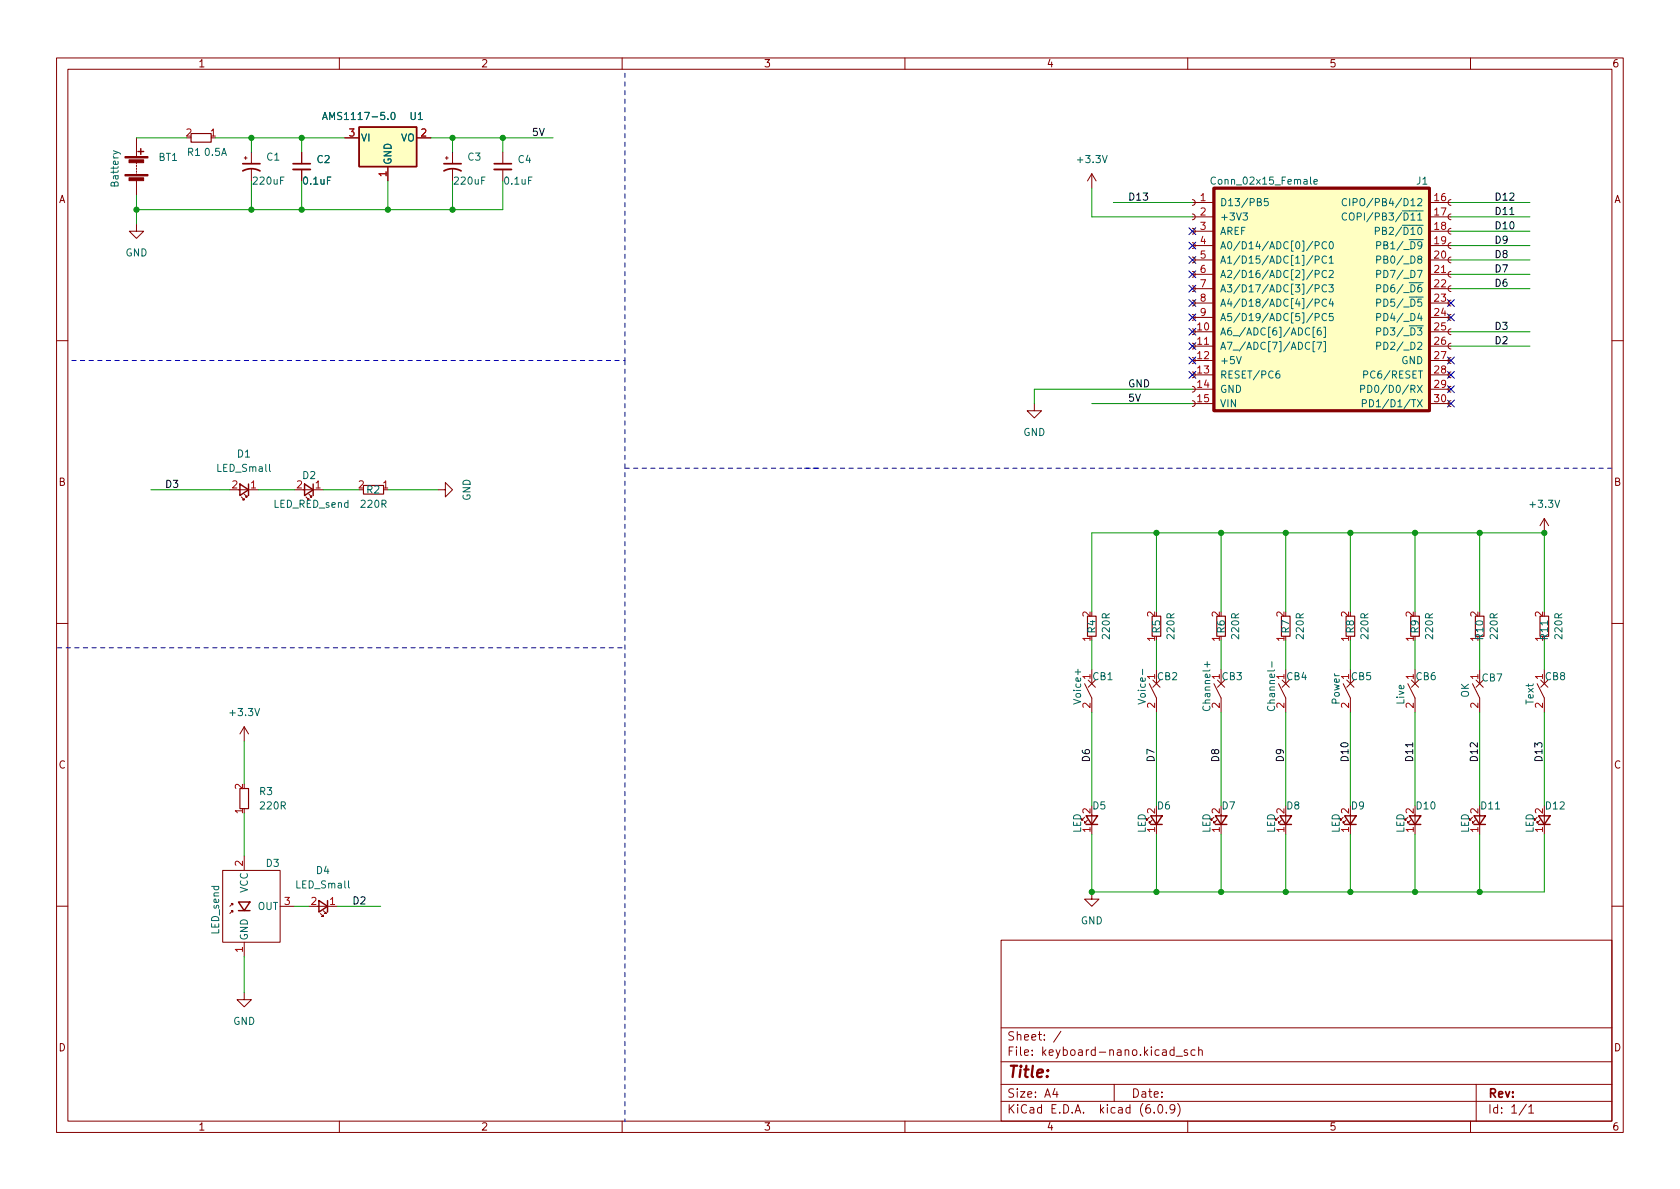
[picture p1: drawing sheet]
<svg xmlns="http://www.w3.org/2000/svg" width="297mm" height="210mm" viewBox="0 0 297 210" stroke-linecap="round" stroke-linejoin="round" font-family="sans-serif">
<g fill="none" stroke="#840000" stroke-width=".18">
<path d="M10 10.2h277v190.1h-277zM12 12.2h273v186.1h-273zM60 10.2v2M110 10.2v2M160 10.2v2M210 10.2v2M260 10.2v2M24.1 39.6v1.3h1.3l-1.3 1.3-1.2-1.3h1.2M24.1 24.4v3.3M24.1 28.7v.3M24.1 29.2v.3M24.1 29.7v.3"/>
<path d="M24.1 30.2v.3M24.1 30.7v.3M24.1 32v2.5M43.2 27.9h.5M43.4 27.7v.5M44.4 26.9v2.1M44.4 30v2M53.3 26.9v2.1M53.3 30v2M61 24.4h2.5M68.6 29.5v2.5M73.7 24.4h2.5"/>
<path d="M78.7 27.9h.5M79 27.7v.5M80 26.9v2.1M80 30v2M88.9 26.9v2.1M88.9 30v2M193 30.7v2.6M193 30.7l-.7 1.3M193 30.7l.8 1.3M210.8 35.8h3.8M210.8 38.3h3.8M210.8 37.8l.4 .2 .1 .3-.1 .4-.4 .2"/>
<path d="M210.8 35.3l.4 .1 .1 .4-.1 .4-.4 .1M252.7 35.8h3.8M252.7 38.3h3.8M256.5 37.8l-.3 .2-.2 .3 .2 .4 .3 .2M256.5 35.3l-.3 .1-.2 .4 .2 .4 .3 .1M210.8 58.7h3.8M210.8 40.9h3.8M210.8 43.4h3.8M210.8 46h3.8M210.8 48.5h3.8M210.8 51h3.8M210.8 53.6h3.8"/>
<path d="M210.8 56.1h3.8M210.8 58.2l.4 .1 .1 .4-.1 .3-.4 .2M210.8 55.6l.4 .2 .1 .3-.1 .4-.4 .1M210.8 53.1l.4 .1 .1 .4-.1 .3-.4 .2M210.8 50.5l.4 .2 .1 .3-.1 .4-.4 .2M210.8 48l.4 .1 .1 .4-.1 .4-.4 .1M210.8 45.5l.4 .1 .1 .4-.1 .3-.4 .2M210.8 42.9l.4 .2 .1 .3-.1 .4-.4 .1M210.8 40.4l.4 .1 .1 .4-.1 .3-.4 .2M252.7 58.7h3.8M252.7 40.9h3.8M252.7 43.4h3.8"/>
<path d="M252.7 46h3.8M252.7 48.5h3.8M252.7 51h3.8M252.7 53.6h3.8M252.7 56.1h3.8M256.5 58.2l-.3 .1-.2 .4 .2 .3 .3 .2M256.5 55.6l-.3 .2-.2 .3 .2 .4 .3 .1M256.5 53.1l-.3 .1-.2 .4 .2 .3 .3 .2M256.5 50.5l-.3 .2-.2 .3 .2 .4 .3 .2M256.5 48l-.3 .1-.2 .4 .2 .4 .3 .1M256.5 45.5l-.3 .1-.2 .4 .2 .3 .3 .2M256.5 42.9l-.3 .2-.2 .3 .2 .4 .3 .1"/>
<path d="M256.5 40.4l-.3 .1-.2 .4 .2 .3 .3 .2M10 60.2h2M182.9 71.4v1.2h1.2l-1.2 1.3-1.3-1.3h1.3M210.8 61.2h3.8M210.8 63.7h3.8M210.8 66.3h3.8M210.8 68.8h3.8M210.8 71.4h3.8M210.8 70.9l.4 .1 .1 .4-.1 .3-.4 .2M210.8 68.3l.4 .2 .1 .3-.1 .4-.4 .1M210.8 65.8l.4 .1 .1 .4-.1 .3-.4 .2M210.8 63.2l.4 .2 .1 .3-.1 .4-.4 .2"/>
<path d="M210.8 60.7l.4 .1 .1 .4-.1 .4-.4 .1M252.7 61.2h3.8M252.7 63.7h3.8M252.7 66.3h3.8M252.7 68.8h3.8M252.7 71.4h3.8M256.5 70.9l-.3 .1-.2 .4 .2 .3 .3 .2M256.5 68.3l-.3 .2-.2 .3 .2 .4 .3 .1M256.5 65.8l-.3 .1-.2 .4 .2 .3 .3 .2M256.5 63.2l-.3 .2-.2 .3 .2 .4 .3 .2M256.5 60.7l-.3 .1-.2 .4 .2 .4 .3 .1M285 60.2h2"/>
<path d="M42.2 86.6h3.5M42.7 87.9l.5 .5h-.3h.3v-.3M43.2 87.4l.5 .5h-.3h.3v-.3M53.6 86.6h3.5M54.1 87.9l.5 .5h-.2h.2v-.3M54.6 87.4l.5 .5h-.2h.2v-.3M77.5 86.6h1.2v-1.3l1.3 1.3-1.3 1.3v-1.3M273 91.7v2.5M273 91.7l-.7 1.3M273 91.7l.8 1.3M10 110.2h2M261.6 118.4v2.5"/>
<path d="M285 110.2h2M43.2 128.5v2.6M43.2 128.5l-.8 1.3M43.2 128.5l.7 1.3M191.8 120.9l1.2 2.5v2.6M192.4 120.3l1.3 1.2M193.7 120.3l-1.3 1.2M203.2 120.9l1.3 2.5v2.6M203.8 120.3l1.3 1.2M205.1 120.3l-1.3 1.2M214.6 120.9l1.3 2.5v2.6M215.3 120.3l1.2 1.2"/>
<path d="M216.5 120.3l-1.2 1.2M226.1 120.9l1.2 2.5v2.6M226.7 120.3l1.3 1.2M228 120.3l-1.3 1.2M237.5 120.9l1.3 2.5v2.6M238.1 120.3l1.3 1.2M239.4 120.3l-1.3 1.2M248.9 120.9l1.3 2.5v2.6M249.6 120.3l1.2 1.2M250.8 120.3l-1.2 1.2M260.3 120.9l1.3 2.5v2.6M261 120.3l1.3 1.2"/>
<path d="M262.3 120.3l-1.3 1.2M271.8 120.9l1.2 2.5v2.6M272.4 120.3l1.3 1.2M273.7 120.3l-1.3 1.2M39.4 153.9h10.1v12.7h-10.1zM40.9 159.8h.2v.2v-.2l-.5 .5M43.2 151.4v2.5M191.8 144.5l-.5 .5v-.2v.2h.2M192.3 145l-.5 .5v-.2v.2h.2M193 157.7v1.3h1.3l-1.3 1.3-1.2-1.3h1.2M193 144v3.6M203.2 144.5l-.5 .5v-.2v.2h.2"/>
<path d="M203.7 145l-.5 .5v-.2v.2h.3M204.5 144v3.6M214.6 144.5l-.5 .5v-.2v.2h.3M215.1 145l-.5 .5v-.2v.2h.3M215.9 144v3.6M226.1 144.5l-.5 .5v-.2v.2h.2M226.6 145l-.5 .5v-.2v.2h.2M227.3 144v3.6M237.5 144.5l-.5 .5v-.2v.2h.2M238 145l-.5 .5v-.2v.2h.2M238.8 144v3.6M248.9 144.5l-.5 .5v-.2v.2h.3"/>
<path d="M249.4 145l-.5 .5v-.2v.2h.3M250.2 144v3.6M260.3 144.5l-.5 .5v-.2v.2h.3M260.9 145l-.6 .5v-.2v.2h.3M261.6 144v3.6M271.8 144.5l-.5 .5v-.2v.2h.2M272.3 145l-.5 .5v-.2v.2h.2M273 144v3.6M10 160.2h2M40.9 161h.2v.3v-.3l-.5 .5M43.2 175.5v1.3h1.2l-1.2 1.2-1.3-1.2h1.3M43.2 166.6v2.6"/>
<path d="M49.5 160.3h2.6M56.1 160.3h3.6M56.6 161.5l.5 .5h-.2h.2v-.2M57.1 161l.6 .5h-.3h.3v-.2M177 166.3h108v32h-108zM285 160.2h2M60 198.3v2M110 198.3v2M160 198.3v2M177 194.8h108M177 191.8h108M177 187.8h108"/>
<path d="M177 181.8h108M186.5 192.5l-.4 1h1M186.9 193v1M187.6 182.4l-1.3 1.9M197 191.8v3M204.1 196.7v.1M204.9 195.4l.2-.1a.81 .81 0 0 1 .6 .7 .81 .81 0 0 1-.3 .8h-.2a.81 .81 0 0 1-.6-.6 .81 .81 0 0 1 .3-.8zM206.2 196.7v.1M207.6 185.7l-.5-.1-.2 .3v.4l.1 .3h.6M207.6 185.1v1.5M207.7 196l-.3 .3h-.3l-.2-.3 .1-.6 .4-.1 .2 .2a.99 .99 0 0 1-.3 1.3h-.3M207.9 186.8h1.2"/>
<path d="M208.2 195.1a1.72 1.72 0 0 1 0 2.3M209.9 185.7l-.3-.1-.2 .2v.3l.5 .1v.4h-.5M210 198.3v2M211.3 185.7l-.4-.1-.3 .3v.4l.1 .3h.6M211.9 185.8l.2-.2 .4 .1 .1 .9M211.9 185.1v1.5M260 198.3v2M261 191.8v6.5M269.9 195.3l-1.3 1.9M270.3 195.8l.4-.5v1.5M270.3 196.8h.9"/>
</g>
<path d="M51.8 30h3.1M87.4 30h3" fill="none" stroke="#840000" stroke-width=".33"/>
<path d="M42.9 29h3.1M42.9 30.2a3.2 3.2 0 0 1 3.1 0M51.8 29h3.1M78.5 29h3M78.5 30.2a3.2 3.2 0 0 1 3 0M87.4 29h3" fill="none" stroke="#840000" stroke-width=".3"/>
<g fill="none" stroke="#840000" stroke-width=".25">
<path d="M24.4 26.8h1M24.9 26.3v1M63.5 22.5h10.2v7h-10.2zM42.4 85.6l1.5 1-1.5 1zM43.9 85.6v2M53.8 85.6l1.6 1-1.6 1zM55.4 85.6v2M42.2 159.5h2l-1 1.5zM56.4 159.3l1.5 1-1.5 1zM57.9 159.3v2M192 144.3h2.1l-1.1 1.5zM192 145.8h2.1"/>
<path d="M203.5 144.3h2l-1 1.5zM203.5 145.8h2M214.9 144.3h2l-1 1.5zM214.9 145.8h2M226.3 144.3h2l-1 1.5zM226.3 145.8h2M237.7 144.3h2.1l-1 1.5zM237.7 145.8h2.1M249.2 144.3h2l-1 1.5zM249.2 145.8h2M260.6 144.3h2l-1 1.5zM260.6 145.8h2"/>
<path d="M272 144.3h2.1l-1.1 1.5zM272 145.8h2.1M42.2 161h2"/>
</g>
<path d="M33.8 23.6h3.5v1.5h-3.5zM64.3 85.8h3.5v1.6h-3.5zM192.3 109h1.5v3.5h-1.5zM203.7 109h1.5v3.5h-1.5zM215.1 109h1.6v3.5h-1.6zM226.6 109h1.5v3.5h-1.5zM238 109h1.5v3.5h-1.5zM249.4 109h1.6v3.5h-1.6zM260.9 109h1.5v3.5h-1.5zM272.3 109h1.5v3.5h-1.5zM42.4 139.4h1.5v3.6h-1.5z" fill="none" stroke="#840000" stroke-width=".2"/>
<g fill="none" stroke="#006464" stroke-width=".18">
<path d="M69.2 20l.2-.1a.68 .68 0 0 1 .5 .6 .68 .68 0 0 1-.5 .6l-.2-.1-.1-.3zM20 26.7l1.2 .4 .1 .2M57 21.1l.5-1.2 .4 1.2M57.1 20.8h.7M214.9 31.4a.6 .6 0 0 0-.8 .4 .6 .6 0 0 0 .6 .8l.2-.1M219.8 37.7h.8l-.5 .4 .4 .2v.5l-.2 .1-.5-.1M224.2 35.1h-.6l-.1 .6 .2-.1 .4 .1 .1 .1v.5l-.2 .1-.5-.1M232.3 32.1l.6-.1v-.2l-.4-.1-.2 .2 .1 .6h.5M238.1 35.2a.6 .6 0 0 0-.8 .5 .6 .6 0 0 0 .5 .7l.3-.1M238.1 37.8a.6 .6 0 0 0-.8 .4 .6 .6 0 0 0 .5 .7l.3-.1M238.6 35.1v1.3M232.1 45.2l-1.1 1.6"/>
<path d="M232.5 57.9h-.3v1.8h.3M232.5 43.4l.6-.1 .2-.1-.1-.3-.7-.2v1.3M232.5 45.9h.6l.2-.2-.1-.3-.7-.1v1.2M232.5 48.5l.6-.1 .2-.2-.1-.3-.7-.1v1.3M232.5 51h.6l.2-.2-.1-.3-.7-.1v1.2M232.5 53.6l.6-.1 .2-.2-.1-.3-.7-.1v1.3M232.5 56.1l.6-.1 .2-.1-.1-.3-.7-.2v1.3M233.5 58h-.4a.86 .86 0 0 0 0 1.2l.5-.1v-.4l-.2-.2h-.3l-.2 .2M234 57.9h.3v1.8h-.3M234.5 42.9a.6 .6 0 0 0-.8 .4 .6 .6 0 0 0 .6 .7l.2-.1M234.5 45.4a.6 .6 0 0 0-.8 .4 .6 .6 0 0 0 .6 .7l.2-.1M234.5 47.9a.6 .6 0 0 0-.8 .5 .6 .6 0 0 0 .6 .7l.2-.1"/>
<path d="M234.5 50.5a.6 .6 0 0 0-.8 .4 .6 .6 0 0 0 .6 .7l.2-.1M234.5 53a.6 .6 0 0 0-.8 .4 .6 .6 0 0 0 .6 .8l.2-.2M234.5 55.6a.6 .6 0 0 0-.8 .4 .6 .6 0 0 0 .6 .7l.2-.1M235 50.4h.7l-.4 .4 .4 .2v.5l-.2 .1-.5-.1M235 45.6l.4-.3v1.2M235 47.9l.5-.1 .2 .4-.7 .9h.7M235 46.5h.7M235.1 42.9l.2-.2a.68 .68 0 0 1 .5 .7 .68 .68 0 0 1-.5 .6l-.2-.1-.1-.4zM235.3 52.8l-.3 .9h.8M235.6 53.3v.9M235.7 55.4h-.6l-.1 .6 .2-.1 .4 .1 .1 .2v.4l-.2 .1-.5-.1M243.4 45.9h.6l.1-.2v-.3l-.7-.1v1.2"/>
<path d="M243.4 48.5l.6-.1 .1-.2v-.3l-.7-.1v1.3M243.4 56.1l.6-.1 .1-.1v-.3l-.7-.2v1.3M218.6 63.1l.4 1.2 .5-1.2M226.2 65.6l-.4 .1a.85 .85 0 0 0 0 1.2l.4-.2 .1-.4-.2-.2h-.4l-.1 .2M232.5 60.4h-.3v1.8h.3M232.8 60.5h.9l-.6 1.3M234 60.4h.3v1.8h-.3M240.6 68.8l.6-.1 .1-.1-.1-.3-.6-.2v1.3M240.9 71.3h.6l.1-.2-.1-.3-.6-.1v1.2M241.1 66.3l.6-.1 .1-.2v-.3l-.7-.1v1.3M241.8 68.1a.64 .64 0 0 1 .8 .7 .64 .64 0 0 1-.8 .6zM242.1 70.7a.64 .64 0 0 1 .8 .6 .64 .64 0 0 1-.8 .6z"/>
<path d="M243.4 61.2l.6-.1 .1-.2v-.3l-.7-.1v1.3M202 118.3v1M213.5 117v1M224.9 117v1M224.2 124.9a.6 .6 0 0 0 .4 .8 .6 .6 0 0 0 .8-.6l-.2-.2"/>
</g>
<g fill="#840000" stroke="#840000" stroke-width=".18">
<path d="M22.1 30.9h4.1v.2h-4.1z"/>
<path d="M22.1 27.7h4.1v.2h-4.1z"/>
<path d="M22.8 31.4h2.6v.5h-2.6z"/>
<path d="M22.8 28.3h2.6v.5h-2.6z"/>
</g>
<g fill="#ffffc2" stroke="#ffffc2" stroke-width=".18">
<path d="M214.6 33.3h38.1v39.3h-38.1z"/>
<path d="M63.5 22.5h10.2v7h-10.2z"/>
</g>
<path d="M214.6 33.3h38.1v39.3h-38.1z" fill="none" stroke="#840000" stroke-width=".5"/>
<path d="M267 37.9h.7M249.8 131.3v.8" fill="none" stroke="#0f0f0f" stroke-width=".18"/>
<path d="M110.5 12.9v50.8M12.7 63.7h97.8M110.5 63.7v134.7M110.5 82.8h175.2M142.2 82.8h2.6M10.2 114.5h100.3" fill="none" stroke="#0000c2" stroke-width=".18" stroke-dasharray=".8 .8"/>
<g fill="none" stroke="#009600" stroke-width=".18">
<path d="M24.1 24.4h8.9M24.1 34.5v5.1M38.1 24.4h22.9M44.4 24.4v2.5M44.4 32v5.1M53.3 24.4v2.5M53.3 32v5.1M68.6 32v5.1M76.2 24.4h21.6M80 24.4v2.5M80 32v5.1M88.9 32v5.1h-64.8"/>
<path d="M88.9 24.4v2.5M193 33.3v5h17.8M196.8 35.8h14M256.5 38.3h14M256.5 35.8h14M256.5 58.7h14M256.5 48.5h14M256.5 51h14M256.5 46h14M256.5 40.9h14M256.5 43.4h14M193 71.4h17.8"/>
<path d="M210.8 68.8h-27.9v2.6M256.5 61.2h14M26.7 86.6h13.9M45.7 86.6h6.4M57.1 86.6h6.4M68.6 86.6h8.9M204.5 94.2v14M215.9 94.2v14M227.3 94.2v14M238.8 94.2v14M250.2 94.2v14M261.6 94.2v14"/>
<path d="M193 108.2v-14h80v14M193 113.3v5.1M204.5 113.3v5.1M215.9 113.3v5.1M227.3 113.3v5.1M238.8 113.3v5.1M250.2 113.3v5.1M261.6 113.3v5.1M273 113.3v5.1M43.2 131.1v7.6M193 126v16.5M204.5 126v16.5"/>
<path d="M215.9 126v16.5M227.3 126v16.5M238.8 126v16.5M250.2 126v16.5M261.6 126v16.5M273 126v16.5M43.2 143.8v7.6M193 147.6v10.1h80v-10.1M204.5 147.6v10.1M215.9 147.6v10.1M227.3 147.6v10.1M238.8 147.6v10.1"/>
<path d="M250.2 147.6v10.1M261.6 147.6v10.1M43.2 169.2v6.3M52.1 160.3h2.5M59.7 160.3h7.6"/>
</g>
<g fill="none" stroke="#000084" stroke-width=".18">
<path d="M210.2 42.8l1.2 1.2M210.2 47.9l1.2 1.2M210.2 55.5l1.2 1.2M210.2 53l1.2 1.2M210.2 45.4l1.2 1.2M210.2 58.1l1.2 1.2M210.2 50.4l1.2 1.3M210.2 40.3l1.2 1.2M211.4 42.8l-1.2 1.2M211.4 47.9l-1.2 1.2M211.4 55.5l-1.2 1.2M211.4 53l-1.2 1.2"/>
<path d="M211.4 45.4l-1.2 1.2M211.4 58.1l-1.2 1.2M211.4 50.4l-1.2 1.3M211.4 40.3l-1.2 1.2M255.9 53l1.2 1.2M255.9 55.5l1.2 1.2M257.1 53l-1.2 1.2M257.1 55.5l-1.2 1.2M210.2 65.7l1.2 1.2M210.2 63.1l1.2 1.3M210.2 60.6l1.2 1.2M211.4 65.7l-1.2 1.2"/>
<path d="M211.4 63.1l-1.2 1.3M211.4 60.6l-1.2 1.2M255.9 70.8l1.2 1.2M255.9 68.2l1.2 1.2M255.9 63.1l1.2 1.3M255.9 65.7l1.2 1.2M257.1 70.8l-1.2 1.2M257.1 68.2l-1.2 1.2M257.1 63.1l-1.2 1.3M257.1 65.7l-1.2 1.2"/>
</g>
<g fill="#009600" stroke="#009600" stroke-width=".18">
<circle cx="227.3" cy="157.7" r=".46"/>
<circle cx="238.8" cy="157.7" r=".46"/>
<circle cx="261.6" cy="157.7" r=".46"/>
<circle cx="250.2" cy="157.7" r=".46"/>
<circle cx="88.9" cy="24.4" r=".46"/>
<circle cx="80" cy="24.4" r=".46"/>
<circle cx="53.3" cy="37.1" r=".46"/>
<circle cx="53.3" cy="24.4" r=".46"/>
<circle cx="204.5" cy="157.7" r=".46"/>
<circle cx="215.9" cy="157.7" r=".46"/>
<circle cx="193" cy="157.7" r=".46"/>
<circle cx="227.3" cy="94.2" r=".46"/>
<circle cx="215.9" cy="94.2" r=".46"/>
<circle cx="204.5" cy="94.2" r=".46"/>
<circle cx="238.8" cy="94.2" r=".46"/>
<circle cx="261.6" cy="94.2" r=".46"/>
<circle cx="273" cy="94.2" r=".46"/>
<circle cx="250.2" cy="94.2" r=".46"/>
<circle cx="44.4" cy="24.4" r=".46"/>
<circle cx="68.6" cy="37.1" r=".46"/>
<circle cx="80" cy="37.1" r=".46"/>
<circle cx="24.1" cy="37.1" r=".46"/>
<circle cx="44.4" cy="37.1" r=".46"/>
</g>
<text font-size="2.8" fill="#840000" x="178" y="190.6">Title:</text>
<g font-size="2.1" fill="#840000">
<text x="178" y="184">Sheet: /</text>
<text x="178" y="186.7">File: keyboard-nano.kicad_sch</text>
<text x="178" y="196.9">KiCad E.D.A. kicad (6.0.9)</text>
<text x="178" y="194.1">Size: A4</text>
<text x="200" y="194.1">Date:</text>
<text x="263" y="194.1">Rev:</text>
<text x="263" y="196.9">Id: 1/1</text>
</g>
<g font-size="1.8" fill="#840000">
<text x="35" y="11.9">1</text>
<text x="85" y="11.9">2</text>
<text x="135" y="11.9">3</text>
<text x="185" y="11.9">4</text>
<text x="235" y="11.9">5</text>
<text x="285" y="11.9">6</text>
<text x="10.3" y="35.9">A</text>
<text x="285.3" y="35.9">A</text>
<text x="10.3" y="85.9">B</text>
<text x="285.3" y="85.9">B</text>
<text x="10.3" y="135.9">C</text>
<text x="285.3" y="135.9">C</text>
<text x="10.3" y="185.9">D</text>
<text x="285.3" y="185.9">D</text>
<text x="35" y="199.9">1</text>
<text x="85" y="199.9">2</text>
<text x="135" y="199.9">3</text>
<text x="185" y="199.9">4</text>
<text x="235" y="199.9">5</text>
<text x="285" y="199.9">6</text>
</g>
<g font-size="1.8" fill="#006464">
<text x="58" y="21.2">AMS1117-5.0</text>
<text x="72.5" y="21.2">U1</text>
<text x="28.1" y="28.4">BT1</text>
<text x="33.2" y="27.6">R1</text>
<text x="36.2" y="27.6">0.5A</text>
<text x="47.2" y="28.4">C1</text>
<text x="56.1" y="28.8">C2</text>
<text x="63.8" y="25">VI</text>
<text x="69.2" y="29.2" transform="rotate(-90 69.2 29.2)">GND</text>
<text x="70.8" y="25">VO</text>
<text x="82.7" y="28.4">C3</text>
<text x="91.6" y="28.8">C4</text>
<text x="190.7" y="28.8">+3.3V</text>
<text x="21" y="32.9" transform="rotate(-90 21 32.9)">Battery</text>
<text x="44.9" y="32.6">220uF</text>
<text x="53.7" y="32.6">0.1uF</text>
<text x="80.5" y="32.6">220uF</text>
<text x="89.3" y="32.6">0.1uF</text>
<text x="214.8" y="32.6">Conn_02x15_Female</text>
<text x="250.5" y="32.6">J1</text>
<text x="215.6" y="36.4">D13/PB5</text>
<text x="215.6" y="39">+3V3</text>
<text x="215.6" y="41.5">AREF</text>
<text x="238.3" y="39">COPI/PB3/~{D11}</text>
<text x="239.7" y="36.4">CIPO/PB4/D12</text>
<text x="243.2" y="41.5">PB2/~{D10}</text>
<text x="22.2" y="45.3">GND</text>
<text x="215.6" y="44.1">A0/D14/ADC[0]/PC0</text>
<text x="215.6" y="46.6">A1/D15/ADC[1]/PC1</text>
<text x="243.2" y="44.1">PB1/_~{D9}</text>
<text x="244.5" y="46.6">PB0/_D8</text>
<text x="215.6" y="49.1">A2/D16/ADC[2]/PC2</text>
<text x="215.6" y="51.7">A3/D17/ADC[3]/PC3</text>
<text x="243.2" y="51.7">PD6/_~{D6}</text>
<text x="244.5" y="49.1">PD7/_D7</text>
<text x="215.6" y="59.3">A6_/ADC[6]/ADC[6]</text>
<text x="215.6" y="54.2">A4/D18/ADC[4]/PC4</text>
<text x="215.6" y="56.8">A5/D19/ADC[5]/PC5</text>
<text x="243.2" y="54.2">PD5/_~{D5}</text>
<text x="243.2" y="59.3">PD3/_~{D3}</text>
<text x="244.5" y="56.8">PD4/_D4</text>
<text x="215.6" y="61.8">A7_/ADC[7]/ADC[7]</text>
<text x="215.6" y="64.4">+5V</text>
<text x="244.5" y="61.8">PD2/_D2</text>
<text x="247.8" y="64.4">GND</text>
<text x="215.6" y="66.9">RESET/PC6</text>
<text x="215.6" y="69.5">GND</text>
<text x="241.9" y="66.9">PC6/RESET</text>
<text x="242.6" y="69.5">PD0/D0/RX</text>
<text x="180.9" y="77.1">GND</text>
<text x="215.6" y="72">VIN</text>
<text x="242.8" y="72">PD1/D1/TX</text>
<text x="38.5" y="83.4">LED_Small</text>
<text x="42" y="80.9">D1</text>
<text x="48.4" y="89.8">LED_RED_send</text>
<text x="53.5" y="84.7">D2</text>
<text x="63.9" y="89.8">220R</text>
<text x="64.9" y="87.2">R2</text>
<text x="83.2" y="88.6" transform="rotate(-90 83.2 88.6)">GND</text>
<text x="270.7" y="89.8">+3.3V</text>
<text x="193.7" y="111.9" transform="rotate(-90 193.7 111.9)">R4</text>
<text x="196.2" y="112.8" transform="rotate(-90 196.2 112.8)">220R</text>
<text x="205.1" y="111.9" transform="rotate(-90 205.1 111.9)">R5</text>
<text x="207.6" y="112.8" transform="rotate(-90 207.6 112.8)">220R</text>
<text x="216.5" y="111.9" transform="rotate(-90 216.5 111.9)">R6</text>
<text x="219.1" y="112.8" transform="rotate(-90 219.1 112.8)">220R</text>
<text x="228" y="111.9" transform="rotate(-90 228 111.9)">R7</text>
<text x="230.5" y="112.8" transform="rotate(-90 230.5 112.8)">220R</text>
<text x="239.4" y="111.9" transform="rotate(-90 239.4 111.9)">R8</text>
<text x="241.9" y="112.8" transform="rotate(-90 241.9 112.8)">220R</text>
<text x="250.8" y="111.9" transform="rotate(-90 250.8 111.9)">R9</text>
<text x="253.4" y="112.8" transform="rotate(-90 253.4 112.8)">220R</text>
<text x="262.3" y="113" transform="rotate(-90 262.3 113)">R10</text>
<text x="264.8" y="112.8" transform="rotate(-90 264.8 112.8)">220R</text>
<text x="273.7" y="113" transform="rotate(-90 273.7 113)">R11</text>
<text x="276.2" y="112.8" transform="rotate(-90 276.2 112.8)">220R</text>
<text x="191.1" y="124.2" transform="rotate(-90 191.1 124.2)">Voice+</text>
<text x="193.2" y="120.3">CB1</text>
<text x="202.6" y="124" transform="rotate(-90 202.6 124)">Voice-</text>
<text x="204.7" y="120.3">CB2</text>
<text x="214" y="125.3" transform="rotate(-90 214 125.3)">Channel+</text>
<text x="216.1" y="120.3">CB3</text>
<text x="225.4" y="125.1" transform="rotate(-90 225.4 125.1)">Channel-</text>
<text x="227.5" y="120.3">CB4</text>
<text x="236.9" y="124.5" transform="rotate(-90 236.9 124.5)">Power</text>
<text x="238.9" y="120.3">CB5</text>
<text x="248.3" y="124.6" transform="rotate(-90 248.3 124.6)">Live</text>
<text x="250.4" y="120.3">CB6</text>
<text x="259.7" y="123.4" transform="rotate(-90 259.7 123.4)">OK</text>
<text x="262.1" y="120.5">CB7</text>
<text x="271.1" y="124.5" transform="rotate(-90 271.1 124.5)">Text</text>
<text x="273.2" y="120.3">CB8</text>
<text x="40.8" y="126.6">+3.3V</text>
<text x="45.9" y="140.6">R3</text>
<text x="46.1" y="143.1">220R</text>
<text x="193.2" y="143.1">D5</text>
<text x="204.7" y="143.1">D6</text>
<text x="216.1" y="143.1">D7</text>
<text x="227.5" y="143.1">D8</text>
<text x="238.9" y="143.1">D9</text>
<text x="250.5" y="143.1">D10</text>
<text x="261.9" y="143.1">D11</text>
<text x="273.4" y="143.1">D12</text>
<text x="191.1" y="147.3" transform="rotate(-90 191.1 147.3)">LED</text>
<text x="202.6" y="147.3" transform="rotate(-90 202.6 147.3)">LED</text>
<text x="214" y="147.3" transform="rotate(-90 214 147.3)">LED</text>
<text x="225.4" y="147.3" transform="rotate(-90 225.4 147.3)">LED</text>
<text x="236.9" y="147.3" transform="rotate(-90 236.9 147.3)">LED</text>
<text x="248.3" y="147.3" transform="rotate(-90 248.3 147.3)">LED</text>
<text x="259.7" y="147.3" transform="rotate(-90 259.7 147.3)">LED</text>
<text x="271.1" y="147.3" transform="rotate(-90 271.1 147.3)">LED</text>
<text x="47.1" y="153.3">D3</text>
<text x="56" y="154.6">D4</text>
<text x="43.8" y="157.9" transform="rotate(-90 43.8 157.9)">VCC</text>
<text x="45.5" y="160.9">OUT</text>
<text x="52.5" y="157.1">LED_Small</text>
<text x="38.7" y="165.2" transform="rotate(-90 38.7 165.2)">LED_send</text>
<text x="43.8" y="166.4" transform="rotate(-90 43.8 166.4)">GND</text>
<text x="191.1" y="163.4">GND</text>
<text x="41.2" y="181.2">GND</text>
</g>
<g font-size="1.8" fill="#a90000">
<text x="32.9" y="24.1">2</text>
<text x="37.2" y="24.1">1</text>
<text x="61.7" y="24.1">3</text>
<text x="74.4" y="24.1">2</text>
<text x="68.3" y="31.2" transform="rotate(-90 68.3 31.2)">1</text>
<text x="212.2" y="35.6">1</text>
<text x="253.7" y="35.6">16</text>
<text x="212.2" y="38.1">2</text>
<text x="212.2" y="40.6">3</text>
<text x="253.7" y="38.1">17</text>
<text x="253.7" y="40.6">18</text>
<text x="212.2" y="43.2">4</text>
<text x="212.2" y="45.7">5</text>
<text x="253.7" y="43.2">19</text>
<text x="253.7" y="45.7">20</text>
<text x="212.2" y="48.3">6</text>
<text x="212.2" y="50.8">7</text>
<text x="212.2" y="53.3">8</text>
<text x="253.7" y="48.3">21</text>
<text x="253.7" y="50.8">22</text>
<text x="253.7" y="53.3">23</text>
<text x="211.7" y="58.4">10</text>
<text x="212.2" y="55.9">9</text>
<text x="253.7" y="55.9">24</text>
<text x="253.7" y="58.4">25</text>
<text x="211.7" y="61">11</text>
<text x="211.7" y="63.5">12</text>
<text x="253.7" y="61">26</text>
<text x="253.7" y="63.5">27</text>
<text x="211.7" y="66">13</text>
<text x="211.7" y="68.6">14</text>
<text x="211.7" y="71.1">15</text>
<text x="253.7" y="66">28</text>
<text x="253.7" y="68.6">29</text>
<text x="253.7" y="71.1">30</text>
<text x="41" y="86.4">2</text>
<text x="44.3" y="86.4">1</text>
<text x="52.5" y="86.4">2</text>
<text x="55.8" y="86.4">1</text>
<text x="63.4" y="86.4">2</text>
<text x="67.7" y="86.4">1</text>
<text x="192.8" y="113.4" transform="rotate(-90 192.8 113.4)">1</text>
<text x="192.8" y="109.1" transform="rotate(-90 192.8 109.1)">2</text>
<text x="204.2" y="113.4" transform="rotate(-90 204.2 113.4)">1</text>
<text x="204.2" y="109.1" transform="rotate(-90 204.2 109.1)">2</text>
<text x="215.6" y="113.4" transform="rotate(-90 215.6 113.4)">1</text>
<text x="215.6" y="109.1" transform="rotate(-90 215.6 109.1)">2</text>
<text x="227.1" y="113.4" transform="rotate(-90 227.1 113.4)">1</text>
<text x="227.1" y="109.1" transform="rotate(-90 227.1 109.1)">2</text>
<text x="238.5" y="113.4" transform="rotate(-90 238.5 113.4)">1</text>
<text x="238.5" y="109.1" transform="rotate(-90 238.5 109.1)">2</text>
<text x="249.9" y="113.4" transform="rotate(-90 249.9 113.4)">1</text>
<text x="249.9" y="109.1" transform="rotate(-90 249.9 109.1)">2</text>
<text x="261.4" y="113.4" transform="rotate(-90 261.4 113.4)">1</text>
<text x="261.4" y="109.1" transform="rotate(-90 261.4 109.1)">2</text>
<text x="272.8" y="113.4" transform="rotate(-90 272.8 113.4)">1</text>
<text x="272.8" y="109.1" transform="rotate(-90 272.8 109.1)">2</text>
<text x="192.8" y="125.2" transform="rotate(-90 192.8 125.2)">2</text>
<text x="192.8" y="120.1" transform="rotate(-90 192.8 120.1)">1</text>
<text x="204.2" y="125.2" transform="rotate(-90 204.2 125.2)">2</text>
<text x="204.2" y="120.1" transform="rotate(-90 204.2 120.1)">1</text>
<text x="215.6" y="125.2" transform="rotate(-90 215.6 125.2)">2</text>
<text x="215.6" y="120.1" transform="rotate(-90 215.6 120.1)">1</text>
<text x="227.1" y="125.2" transform="rotate(-90 227.1 125.2)">2</text>
<text x="227.1" y="120.1" transform="rotate(-90 227.1 120.1)">1</text>
<text x="238.5" y="125.2" transform="rotate(-90 238.5 125.2)">2</text>
<text x="238.5" y="120.1" transform="rotate(-90 238.5 120.1)">1</text>
<text x="249.9" y="125.2" transform="rotate(-90 249.9 125.2)">2</text>
<text x="249.9" y="120.1" transform="rotate(-90 249.9 120.1)">1</text>
<text x="261.4" y="125.2" transform="rotate(-90 261.4 125.2)">2</text>
<text x="261.4" y="120.1" transform="rotate(-90 261.4 120.1)">1</text>
<text x="272.8" y="125.2" transform="rotate(-90 272.8 125.2)">2</text>
<text x="272.8" y="120.1" transform="rotate(-90 272.8 120.1)">1</text>
<text x="42.9" y="143.9" transform="rotate(-90 42.9 143.9)">1</text>
<text x="42.9" y="139.6" transform="rotate(-90 42.9 139.6)">2</text>
<text x="192.8" y="143.9" transform="rotate(-90 192.8 143.9)">2</text>
<text x="204.2" y="143.9" transform="rotate(-90 204.2 143.9)">2</text>
<text x="215.6" y="143.9" transform="rotate(-90 215.6 143.9)">2</text>
<text x="227.1" y="143.9" transform="rotate(-90 227.1 143.9)">2</text>
<text x="238.5" y="143.9" transform="rotate(-90 238.5 143.9)">2</text>
<text x="249.9" y="143.9" transform="rotate(-90 249.9 143.9)">2</text>
<text x="261.4" y="143.9" transform="rotate(-90 261.4 143.9)">2</text>
<text x="272.8" y="143.9" transform="rotate(-90 272.8 143.9)">2</text>
<text x="192.8" y="147.2" transform="rotate(-90 192.8 147.2)">1</text>
<text x="204.2" y="147.2" transform="rotate(-90 204.2 147.2)">1</text>
<text x="215.6" y="147.2" transform="rotate(-90 215.6 147.2)">1</text>
<text x="227.1" y="147.2" transform="rotate(-90 227.1 147.2)">1</text>
<text x="238.5" y="147.2" transform="rotate(-90 238.5 147.2)">1</text>
<text x="249.9" y="147.2" transform="rotate(-90 249.9 147.2)">1</text>
<text x="261.4" y="147.2" transform="rotate(-90 261.4 147.2)">1</text>
<text x="272.8" y="147.2" transform="rotate(-90 272.8 147.2)">1</text>
<text x="42.9" y="153.1" transform="rotate(-90 42.9 153.1)">2</text>
<text x="50.3" y="160">3</text>
<text x="55" y="160">2</text>
<text x="58.3" y="160">1</text>
<text x="42.9" y="168.4" transform="rotate(-90 42.9 168.4)">1</text>
</g>
<g font-size="1.8" fill="#0f0f0f">
<text x="94" y="24">5V</text>
<text x="199.4" y="35.5">D13</text>
<text x="264.2" y="35.5">D12</text>
<text x="264.2" y="40.5">D10</text>
<text x="264.2" y="38">D11</text>
<text x="264.2" y="45.6">D8</text>
<text x="264.2" y="43.1">D9</text>
<text x="264.2" y="50.7">D6</text>
<text x="264.2" y="48.2">D7</text>
<text x="264.2" y="58.3">D3</text>
<text x="264.2" y="60.9">D2</text>
<text x="199.4" y="68.5">GND</text>
<text x="199.4" y="71">5V</text>
<text x="29.5" y="86.3">D3</text>
<text x="192.7" y="134.9" transform="rotate(-90 192.7 134.9)">D6</text>
<text x="204.1" y="134.9" transform="rotate(-90 204.1 134.9)">D7</text>
<text x="215.6" y="134.9" transform="rotate(-90 215.6 134.9)">D8</text>
<text x="227" y="134.9" transform="rotate(-90 227 134.9)">D9</text>
<text x="238.4" y="134.9" transform="rotate(-90 238.4 134.9)">D10</text>
<text x="249.8" y="134.9" transform="rotate(-90 249.8 134.9)">D11</text>
<text x="261.3" y="134.9" transform="rotate(-90 261.3 134.9)">D12</text>
<text x="272.7" y="134.9" transform="rotate(-90 272.7 134.9)">D13</text>
<text x="62.2" y="159.9">D2</text>
</g>
</svg>
